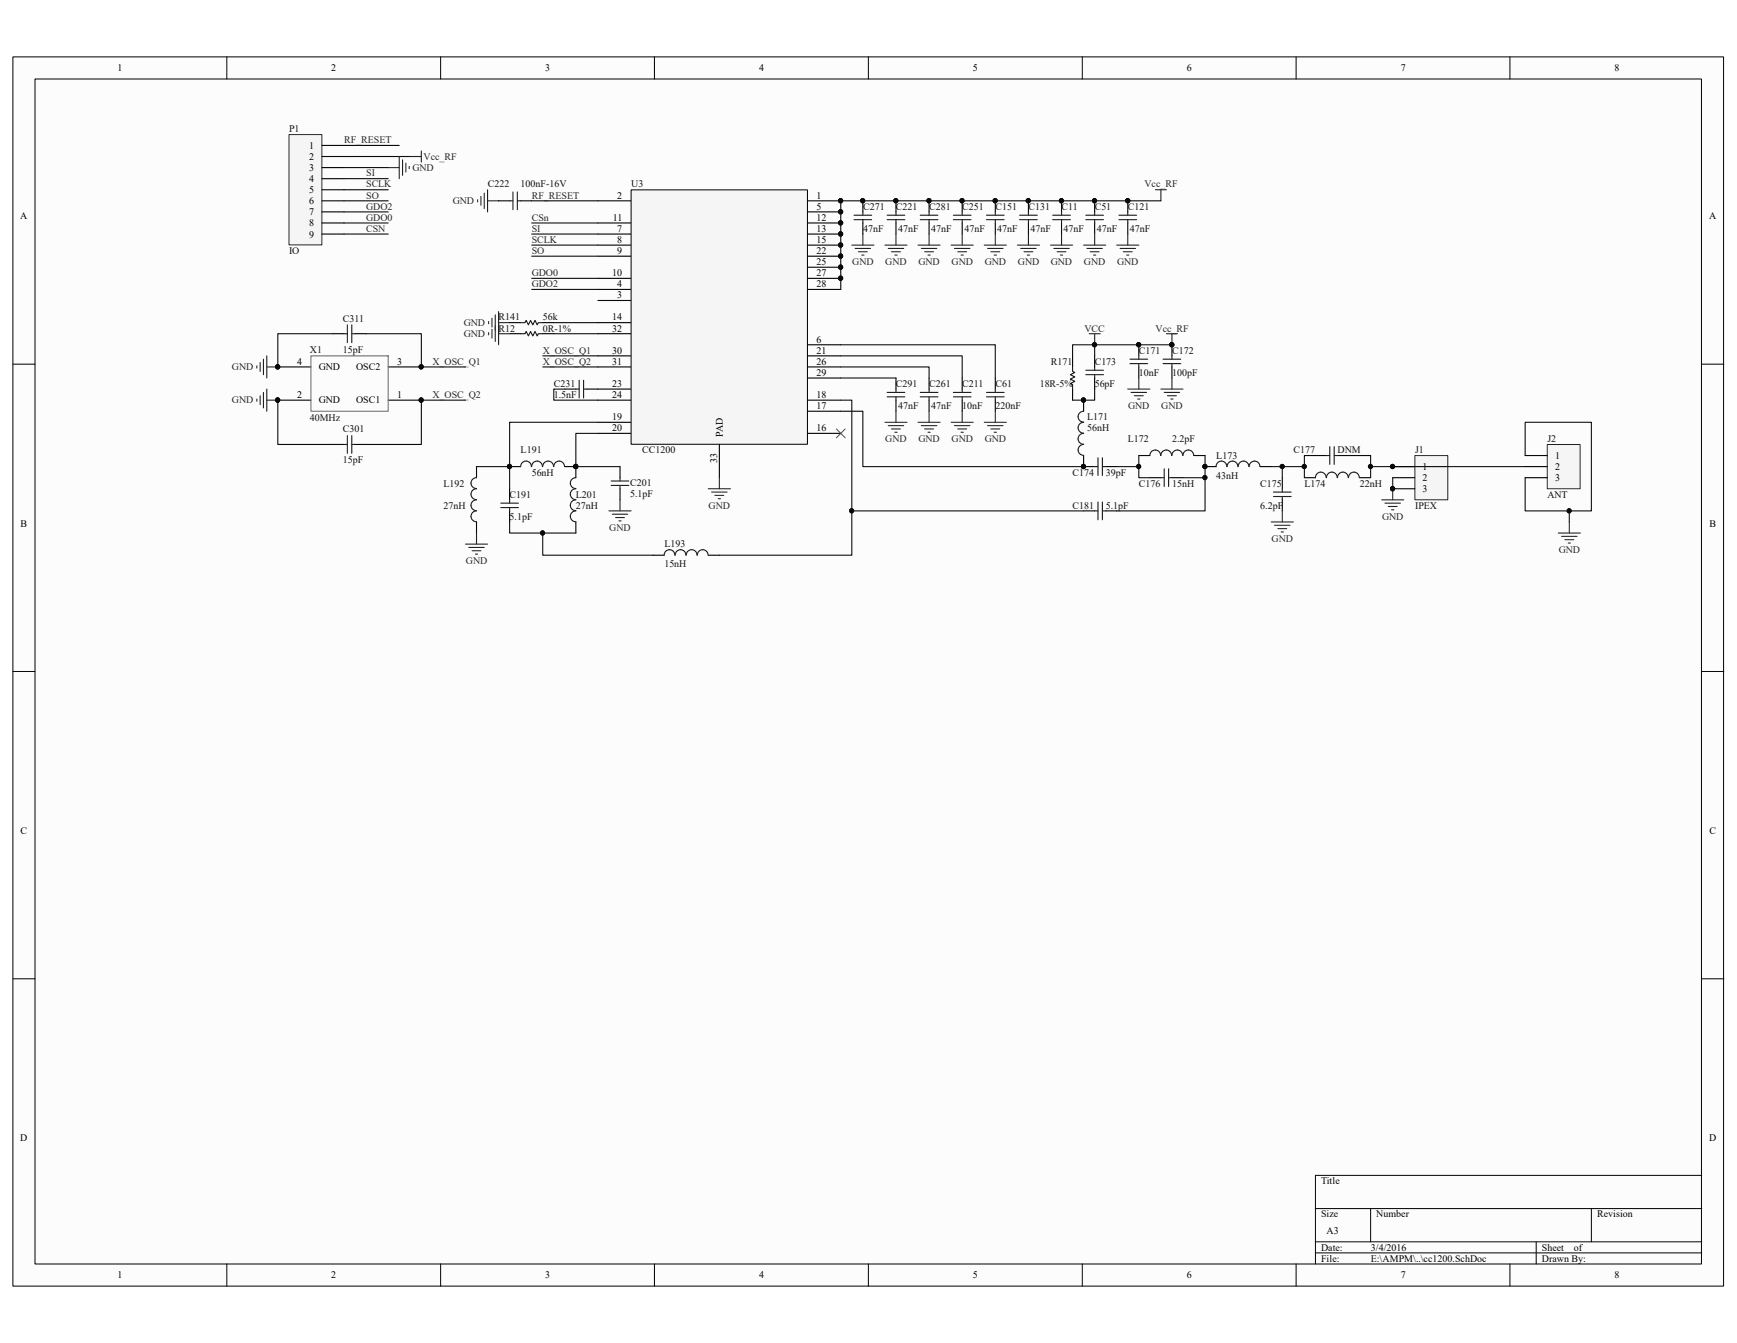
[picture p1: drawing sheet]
<svg xmlns="http://www.w3.org/2000/svg" width="279mm" height="216mm" viewBox="0 0 279 216" stroke-linecap="round" stroke-linejoin="round" font-family="sans-serif">
<path d="M2.1 9.2h275.1v197.6h-275.1z" fill="#fcfcfc"/>
<path d="M2.1 9.1h275.1v197.7h-275.1z" fill="none" stroke="#000" stroke-width=".16"/>
<path d="M5.7 12.7h268v190.5h-268z" fill="#fcfcfc"/>
<g fill="none" stroke="#000" stroke-width=".16">
<path d="M5.6 12.7h268.1v190.5h-268.1zM36.5 9.1v3.6M70.9 9.1v3.6M105.3 9.1v3.6M139.7 9.1v3.6M174.1 9.1v3.6M208.5 9.1v3.6M242.9 9.1v3.6M2.1 58.5h3.5M273.7 58.5h3.6M2.1 107.9h3.5M273.7 107.9h3.6"/>
<path d="M2.1 157.4h3.5M273.7 157.4h3.6M211.6 194.3h62.1M211.6 199.6h62.1M220.5 194.3v5.3M247.1 199.6v3.6M256 194.3v5.3M273.7 189h-62.1v14.2M36.5 203.2v3.6M70.9 203.2v3.6M105.3 203.2v3.6M139.7 203.2v3.6"/>
<path d="M174.1 203.2v3.6M208.5 203.2v3.6M211.6 201.4h62.1M242.9 203.2v3.6"/>
</g>
<g fill="none" stroke="#000" stroke-width=".18">
<path d="M96.2 32.3h5.3M96.2 37.6h5.3M96.2 39.4h5.3M96.2 35.8h5.3M129.9 32.3h5.3M129.9 34.1h5.3M129.9 37.6h5.3M129.9 39.4h5.3M129.9 35.8h5.3M96.2 48.3h5.3M96.2 46.5h5.3M96.2 41.2h5.3"/>
<path d="M96.2 44.7h5.3M96.2 51.9h5.3M96.2 57.2h5.3M96.2 59h5.3M96.2 53.6h5.3M129.9 46.5h5.3M129.9 55.4h5.3M129.9 41.2h5.3M129.9 44.7h5.3M129.9 57.2h5.3M129.9 43h5.3M129.9 59h5.3"/>
<path d="M96.2 69.7h5.3M96.2 64.3h5.3M96.2 67.9h5.3M96.2 62.6h5.3M129.9 69.7h5.3M129.9 66.1h5.3M129.9 64.3h5.3M129.9 60.8h5.3"/>
</g>
<g fill="#0e0e0e" stroke="#0e0e0e" stroke-width=".16">
<circle cx="135.2" cy="32.3" r=".33"/>
<circle cx="135.2" cy="34" r=".33"/>
<circle cx="135.2" cy="35.8" r=".33"/>
<circle cx="135.2" cy="37.6" r=".33"/>
<circle cx="135.2" cy="39.4" r=".33"/>
<circle cx="135.2" cy="41.2" r=".33"/>
<circle cx="135.2" cy="42.9" r=".33"/>
<circle cx="135.2" cy="44.7" r=".33"/>
</g>
<path d="M101.6 30.6h28.3v40.8h-28.3z" fill="#f5f5f5"/>
<path d="M101.5 30.5h28.4v40.9h-28.4z" fill="none" stroke="#000" stroke-width=".16"/>
<g fill="none" stroke="#000" stroke-width=".18">
<path d="M80.2 32.3h1.8M83.7 32.3h1.8M138.8 32.3v1.8M138.8 35.8v1.8M144.1 32.3v1.8M144.1 35.8v1.8M149.4 32.3v1.8M149.4 35.8v1.8M154.8 32.3v1.8M154.8 35.8v1.8M160.1 32.3v1.8M160.1 35.8v1.8"/>
<path d="M165.4 32.3v1.8M165.4 35.8v1.8M170.8 32.3v1.8M170.8 35.8v1.8M176.1 32.3v1.8M176.1 35.8v1.8M181.4 32.3v1.8M181.4 35.8v1.8M44.7 59h5.3M53.6 53.6h1.7M57.1 53.6h1.8M62.4 59h5.4"/>
<path d="M82 53.6h1.7M82 51.9h1.7M87.3 53.6h1.8M87.3 51.9h1.8M172.5 57.2v1.8M176.1 57.2v1.8M183.2 55.4v1.8M183.2 59v1.8M188.5 55.4v1.8M188.5 59v1.8M44.7 64.3h5.3M53.6 71.5h1.7"/>
<path d="M57.1 71.5h1.8M62.4 64.3h5.4M76.6 75v1.8M82 75h1.7M82 78.6v1.8M90.9 62.6h1.7M90.9 75h1.7v1.8M94.4 62.6h1.8M99.7 75v1.8M99.7 78.6v1.8M115.7 71.5v5.3M144.1 60.8v1.8"/>
<path d="M144.1 64.3v1.8M149.4 60.8v1.8M149.4 64.3v1.8M154.8 60.8v1.8M154.8 64.3v1.8M160.1 60.8v1.8M160.1 64.3v1.8M172.5 62.6v1.7M174.3 73.2v1.8h1.8M174.3 64.3v1.8M176.1 60.8v1.8M177.9 75h1.7"/>
<path d="M183.2 73.2h1.8M185 76.8h1.7M188.5 76.8h1.8M192.1 73.2h1.7M193.8 75h1.8M202.7 75h1.8M206.3 76.8v1.8M209.8 76.8h1.8M211.6 73.2h1.8M215.1 73.2h1.8M218.7 76.8h1.8M76.6 83.9v1.8"/>
<path d="M82 82.1v1.8M92.6 83.9v1.8M105.1 89.3h1.7M113.9 89.3h1.8M174.3 82.1h1.8M177.9 82.1h1.7M206.3 80.4v1.7"/>
</g>
<g fill="#0e0e0e" stroke="#0e0e0e" stroke-width=".16">
<circle cx="135.2" cy="32.3" r=".33"/>
<circle cx="135.2" cy="34" r=".33"/>
<circle cx="135.2" cy="35.8" r=".33"/>
<circle cx="135.2" cy="37.6" r=".33"/>
<circle cx="135.2" cy="39.4" r=".33"/>
<circle cx="135.2" cy="41.2" r=".33"/>
<circle cx="135.2" cy="42.9" r=".33"/>
<circle cx="135.2" cy="44.7" r=".33"/>
<circle cx="44.7" cy="64.3" r=".33"/>
<circle cx="67.7" cy="64.3" r=".33"/>
<circle cx="44.7" cy="59" r=".33"/>
<circle cx="67.7" cy="59" r=".33"/>
<circle cx="138.8" cy="32.3" r=".33"/>
<circle cx="144.1" cy="32.3" r=".33"/>
<circle cx="149.4" cy="32.3" r=".33"/>
<circle cx="154.7" cy="32.3" r=".33"/>
<circle cx="160.1" cy="32.3" r=".33"/>
<circle cx="165.4" cy="32.3" r=".33"/>
<circle cx="170.7" cy="32.3" r=".33"/>
<circle cx="176" cy="32.3" r=".33"/>
<circle cx="181.4" cy="32.3" r=".34"/>
<circle cx="81.9" cy="75" r=".33"/>
<circle cx="92.6" cy="75" r=".33"/>
<circle cx="174.3" cy="75" r=".33"/>
<circle cx="188.5" cy="55.4" r=".33"/>
<circle cx="183.1" cy="55.4" r=".33"/>
<circle cx="174.3" cy="64.3" r=".33"/>
<circle cx="193.8" cy="75" r=".33"/>
</g>
<g fill="none" stroke="#262626" stroke-width=".18">
<path d="M76.8 32.1v.4M77.4 31.6v1.4M77.9 31v2.5M78.4 30.5v3.6M78.4 32.3h1.8M137 39.4h3.6M137.5 39.9h2.5M138.8 37.6v1.8M142.3 39.4h3.6M142.9 39.9h2.5M144.1 37.6v1.8M147.7 39.4h3.5"/>
<path d="M148.2 39.9h2.5M149.4 37.6v1.8M153 39.4h3.5M153.5 39.9h2.5M154.8 37.6v1.8M158.3 39.4h3.6M158.9 39.9h2.4M160.1 37.6v1.8M163.7 39.4h3.5M164.2 39.9h2.5M165.4 37.6v1.8M169 39.4h3.5"/>
<path d="M169.5 39.9h2.5M170.8 37.6v1.8M174.3 39.4h3.6M174.8 39.9h2.5M176.1 37.6v1.8M179.6 39.4h3.6M180.2 39.9h2.4M181.4 37.6v1.8M185.8 30.5h1.8M186.7 30.5v1.8M41.3 58.8v.4M41.8 58.3v1.4"/>
<path d="M42.4 57.7v2.5M42.9 57.2v3.6M42.9 59h1.8M78.6 51.7v.3M78.6 53.5v.3M79.1 51.2v1.4M79.1 52.9v1.5M79.7 50.6v4.3M80.2 50.1v5.3M80.2 51.9h1.8M80.2 53.6h1.8M138.1 40.5h1.4"/>
<path d="M138.6 41h.4M143.4 40.5h1.4M143.9 41h.4M148.7 40.5h1.5M149.3 41h.3M154.1 40.5h1.4M154.6 41h.3M159.4 40.5h1.4M159.9 41h.4M164.7 40.5h1.4M165.2 41h.4M170 40.5h1.5"/>
<path d="M170.6 41h.3M175.4 40.5h1.4M175.9 41h.4M180.7 40.5h1.4M181.2 41h.4M187.6 53.6h1.8M188.5 53.6v1.8M41.3 64.2v.3M41.8 63.6v1.4M42.4 63.1v2.5M42.9 62.6v3.5M42.9 64.3h1.8"/>
<path d="M113.9 78.6h3.6M114.5 79.1h2.5M115 79.6h1.4M115.7 76.8v1.8M142.3 67.9h3.6M142.9 68.4h2.5M143.4 69h1.4M143.9 69.5h.4M144.1 66.1v1.8M147.7 67.9h3.5M148.2 68.4h2.5M148.7 69h1.5"/>
<path d="M149.3 69.5h.3M149.4 66.1v1.8M153 67.9h3.5M153.5 68.4h2.5M154.1 69h1.4M154.6 69.5h.3M154.8 66.1v1.8M158.3 67.9h3.6M158.9 68.4h2.4M159.4 69h1.4M159.9 69.5h.4M160.1 66.1v1.8"/>
<path d="M181.4 62.6h3.6M181.9 63.1h2.5M182.5 63.6h1.4M183 64.2h.4M183.2 60.8v1.8M186.7 62.6h3.6M187.3 63.1h2.4M187.8 63.6h1.4M188.3 64.2h.4M188.5 60.8v1.8M74.9 87.5h3.5M75.4 88h2.5"/>
<path d="M75.9 88.5h1.5M76.5 89.1h.3M76.6 85.7v1.8M98 82.1h3.5M98.5 82.7h2.5M99 83.2h1.4M99.6 83.7h.3M99.7 80.4v1.7M115.5 80.2h.4M204.5 83.9h3.5M205 84.4h2.5M205.6 85h1.4"/>
<path d="M206.1 85.5h.3M206.3 82.1v1.8"/>
</g>
<path d="M50 57.2h12.4v8.9h-12.4z" fill="none" stroke="#727272" stroke-width=".18"/>
<g fill="none" stroke="#1c1c1c" stroke-width=".18">
<path d="M82 32.3h.5M82.5 30.9v2.8M83.2 30.9v2.8M83.2 32.3h.5M137.4 34.6h2.8M137.4 35.3h2.8M138.8 34.1v.5M138.8 35.3v.5M142.7 34.6h2.8M142.7 35.3h2.8M144.1 34.1v.5M144.1 35.3v.5"/>
<path d="M148 34.6h2.9M148 35.3h2.9M149.4 34.1v.5M149.4 35.3v.5M153.3 34.6h2.9M153.3 35.3h2.9M154.8 34.1v.5M154.8 35.3v.5M158.7 34.6h2.8M158.7 35.3h2.8M160.1 34.1v.5M160.1 35.3v.5"/>
<path d="M164 34.6h2.8M164 35.3h2.8M165.4 34.1v.5M165.4 35.3v.5M169.3 34.6h2.9M169.3 35.3h2.9M170.8 34.1v.5M170.8 35.3v.5M174.7 34.6h2.8M174.7 35.3h2.8M176.1 34.1v.5M176.1 35.3v.5"/>
<path d="M180 34.6h2.8M180 35.3h2.8M181.4 34.1v.5M181.4 35.3v.5M55.3 53.6h.6M55.9 52.2v2.9M56.6 52.2v2.9M56.6 53.6h.5M83.7 51.9h.8l.1-.4 .4 .7 .3-.7 .4 .7 .4-.7 .3 .7 .2-.3h.7M83.7 53.6h.8l.1-.3 .4 .7 .3-.7 .4 .7 .4-.7 .3 .7 .2-.4h.7M172.5 59v.7l.4 .2-.7 .3 .7 .4-.7 .3 .7 .4-.7 .4 .3 .1v.8M174.7 59.5h2.8"/>
<path d="M176.1 59v.5M181.8 57.7h2.8M181.8 58.5h2.8M183.2 57.2v.5M183.2 58.5v.5M187.1 57.7h2.8M187.1 58.5h2.8M188.5 57.2v.5M188.5 58.5v.5M55.3 71.5h.6M55.9 70v2.9M56.6 70v2.9"/>
<path d="M56.6 71.5h.5M76.6 78.6a.87 .87 0 0 0-.8 .8 .87 .87 0 0 0 .8 .9M76.6 76.8a.87 .87 0 0 0-.8 .9 .87 .87 0 0 0 .8 .8M85.5 75a.86 .86 0 0 0-.9-.9 .86 .86 0 0 0-.9 .9M87.2 75a.86 .86 0 0 0-.8-.9 .86 .86 0 0 0-.9 .9M89 75a.87 .87 0 0 0-.8-.9 .87 .87 0 0 0-.9 .9M90.8 75a.86 .86 0 0 0-.9-.9 .86 .86 0 0 0-.8 .9M92.6 78.6a.87 .87 0 0 0-.9 .8 .87 .87 0 0 0 .9 .9M92.6 76.8a.87 .87 0 0 0-.9 .9 .87 .87 0 0 0 .9 .8M92.6 62.6h.6M93.2 61.1v2.9M93.9 61.1v2.9"/>
<path d="M93.9 62.6h.5M98.3 77.3h2.9M98.3 78h2.9M99.7 76.8v.5M99.7 78v.6M142.7 63.1h2.8M142.7 63.8h2.8M144.1 62.6v.5M144.1 63.8v.5M148 63.1h2.9M148 63.8h2.9M149.4 62.6v.5"/>
<path d="M149.4 63.8v.5M153.3 63.1h2.9M153.3 63.8h2.9M154.8 62.6v.5M154.8 63.8v.5M158.7 63.1h2.8M158.7 63.8h2.8M160.1 62.6v.5M160.1 63.8v.5M174.3 71.5a.87 .87 0 0 0-.9 .8 .87 .87 0 0 0 .9 .9M174.3 69.7a.87 .87 0 0 0-.9 .8 .87 .87 0 0 0 .9 .9M174.3 67.9a.87 .87 0 0 0-.9 .9 .87 .87 0 0 0 .9 .8"/>
<path d="M174.3 66.1a.87 .87 0 0 0-.9 .9 .87 .87 0 0 0 .9 .9M174.7 60.2h2.8M176.1 60.2v.6M176.1 75h.5M176.6 73.6v2.8M177.3 73.6v2.8M177.3 75h.6M186.7 73.2a.87 .87 0 0 0-.9-.9 .87 .87 0 0 0-.8 .9M186.7 76.8h.6M187.3 75.4v2.8M188 75.4v2.8M188 76.8h.5"/>
<path d="M188.5 73.2a.86 .86 0 0 0-.9-.9 .86 .86 0 0 0-.9 .9M190.2 73.2a.86 .86 0 0 0-.8-.9 .86 .86 0 0 0-.9 .9M192 73.2a.86 .86 0 0 0-.9-.9 .86 .86 0 0 0-.8 .9M197.3 75a.86 .86 0 0 0-.8-.9 .86 .86 0 0 0-.9 .9M199.1 75a.86 .86 0 0 0-.9-.9 .86 .86 0 0 0-.8 .9M200.9 75a.86 .86 0 0 0-.9-.9 .86 .86 0 0 0-.8 .9M202.7 75a.86 .86 0 0 0-.9-.9 .86 .86 0 0 0-.9 .9M204.8 79.8h2.9M204.8 79.1h2.9M206.3 78.6v.5M206.3 79.8v.6M213.3 76.8a.86 .86 0 0 0-.8-.9 .86 .86 0 0 0-.9 .9"/>
<path d="M213.4 73.2h.5M213.9 71.8v2.9M214.6 71.8v2.9M214.6 73.2h.5M215.1 76.8a.86 .86 0 0 0-.9-.9 .86 .86 0 0 0-.8 .9M216.9 76.8a.86 .86 0 0 0-.9-.9 .86 .86 0 0 0-.9 .9M218.6 76.8a.86 .86 0 0 0-.8-.9 .86 .86 0 0 0-.9 .9M76.6 80.4a.89 .89 0 0 0-.8 .8 .89 .89 0 0 0 .8 .9 .87 .87 0 0 0-.8 .9 .87 .87 0 0 0 .8 .9M80.6 80.9h2.8M80.6 81.6h2.8M82 80.4v.5M82 81.6v.5"/>
<path d="M92.6 80.4a.89 .89 0 0 0-.9 .8 .89 .89 0 0 0 .9 .9 .87 .87 0 0 0-.9 .9 .87 .87 0 0 0 .9 .9M108.6 89.3a.86 .86 0 0 0-.9-.9 .86 .86 0 0 0-.9 .9M110.3 89.3a.86 .86 0 0 0-.8-.9 .86 .86 0 0 0-.9 .9M112.1 89.3a.87 .87 0 0 0-.8-.9 .87 .87 0 0 0-.9 .9M113.9 89.3a.87 .87 0 0 0-.9-.9 .87 .87 0 0 0-.8 .9M176.1 82.1h.5M176.6 80.7v2.9M177.3 80.7v2.9M177.3 82.1h.6"/>
</g>
<path d="M134.5 69l1.5 1.4M136 69l-1.5 1.4" fill="none" stroke="#4c4c4c" stroke-width=".16"/>
<path d="M227.6 73.3h5.3v7h-5.3z" fill="#f5f5f5"/>
<path d="M227.6 73.2h5.3v7.1h-5.3z" fill="none" stroke="#262626" stroke-width=".16"/>
<path d="M224 75h3.6M224 76.8h3.6M224 78.6h3.6" fill="none" stroke="#000" stroke-width=".18"/>
<g fill="#0e0e0e" stroke="#0e0e0e" stroke-width=".16">
<circle cx="224" cy="75" r=".33"/>
<circle cx="224" cy="78.6" r=".33"/>
<circle cx="135.2" cy="44.7" r=".33"/>
<circle cx="135.2" cy="42.9" r=".33"/>
<circle cx="135.2" cy="41.2" r=".33"/>
<circle cx="135.2" cy="39.4" r=".33"/>
<circle cx="135.2" cy="37.6" r=".33"/>
<circle cx="135.2" cy="35.8" r=".33"/>
<circle cx="135.2" cy="34" r=".33"/>
<circle cx="135.2" cy="32.3" r=".33"/>
<circle cx="138.8" cy="32.3" r=".33"/>
<circle cx="144.1" cy="32.3" r=".33"/>
<circle cx="149.4" cy="32.3" r=".33"/>
<circle cx="154.7" cy="32.3" r=".33"/>
<circle cx="160.1" cy="32.3" r=".33"/>
<circle cx="165.4" cy="32.3" r=".33"/>
<circle cx="170.7" cy="32.3" r=".33"/>
<circle cx="176" cy="32.3" r=".33"/>
<circle cx="181.4" cy="32.3" r=".34"/>
<circle cx="44.7" cy="59" r=".33"/>
<circle cx="44.7" cy="64.3" r=".33"/>
<circle cx="67.7" cy="64.3" r=".33"/>
<circle cx="67.7" cy="59" r=".33"/>
<circle cx="87.3" cy="85.7" r=".33"/>
<circle cx="92.6" cy="75" r=".33"/>
<circle cx="81.9" cy="75" r=".33"/>
<circle cx="137" cy="82.1" r=".33"/>
<circle cx="174.3" cy="64.3" r=".33"/>
<circle cx="183.1" cy="75" r=".33"/>
<circle cx="206.2" cy="75" r=".34"/>
<circle cx="209.8" cy="75" r=".33"/>
<circle cx="220.4" cy="75" r=".33"/>
<circle cx="176" cy="55.4" r=".33"/>
<circle cx="174.3" cy="75" r=".33"/>
<circle cx="193.8" cy="76.8" r=".33"/>
<circle cx="193.8" cy="75" r=".33"/>
<circle cx="183.1" cy="55.4" r=".33"/>
<circle cx="188.5" cy="55.4" r=".33"/>
</g>
<path d="M66 25.2h1.8M67.8 24.3v1.8M175.2 53.6h1.8M176.1 53.6v1.8M224 78.6v1.8M222.2 80.4h3.6M222.8 80.9h2.5M223.3 81.4h1.4M223.8 82h.4" fill="none" stroke="#262626" stroke-width=".18"/>
<g fill="none" stroke="#0e0e0e" stroke-width=".18">
<path d="M55.3 35.8h7.1M55.3 32.3h7.1M55.3 23.4h8.9M55.3 25.2h10.7M55.3 26.9h7.1M55.3 28.7h7.1M55.3 30.5h7.1M55.3 34.1h7.1M85.5 39.4h10.7M85.5 37.6h10.7M85.5 35.8h10.7M85.5 32.3h10.7"/>
<path d="M186.7 32.3h-51.5v14.2M53.6 53.6h-8.9v5.4M58.9 53.6h8.9v5.4h7.1M85.5 41.2h10.7M85.5 46.5h10.7M85.5 44.7h10.7M87.3 57.2h8.9M87.3 59h8.9M89.1 51.9h7.1M89.1 53.6h7.1M135.2 59h14.2v1.8M135.2 57.2h19.6v3.6"/>
<path d="M135.2 55.4h24.9v5.4M176.1 55.4v1.8M188.5 55.4h-16v1.8M44.7 64.3v7.2h8.9M74.9 64.3h-7.1v7.2h-8.9M76.6 75h5.4v3.6M90.9 62.6h-1.8v1.7h7.1M96.2 67.9h-14.2v7.1M96.2 69.7h-3.6v5.3h7.1M135.2 64.3h1.8v25h-21.3M135.2 66.1h3.6v8.9h35.5M135.2 60.8h8.9"/>
<path d="M176.1 62.6v1.7h-3.6M183.2 73.2v1.8h-3.6M183.2 75v1.8h1.8M190.3 76.8h3.5M193.8 73.2v8.9h-14.2M206.3 75v1.8M209.8 75v1.8M211.6 73.2h-1.8v1.8h-5.3M220.5 75v1.8M224 76.8v1.8M82 83.9v1.8h10.6M87.3 85.7v3.6h17.8"/>
<path d="M137 82.1h37.3"/>
</g>
<path d="M46.5 21.7h5.3v17.7h-5.3z" fill="#f5f5f5"/>
<path d="M46.5 21.6h5.3v17.8h-5.3z" fill="none" stroke="#262626" stroke-width=".16"/>
<path d="M51.8 23.4h3.5M51.8 25.2h3.5M51.8 26.9h3.5M51.8 28.7h3.5M51.8 30.5h3.5M51.8 32.3h3.5M51.8 34.1h3.5M51.8 35.8h3.5M51.8 37.6h3.5" fill="none" stroke="#000" stroke-width=".18"/>
<path d="M55.3 37.6h7.1" fill="none" stroke="#0e0e0e" stroke-width=".18"/>
<path d="M62.4 26.9h1.8M64.2 25.2v3.5M64.8 25.7v2.5M65.3 26.2v1.5M65.8 26.8v.3" fill="none" stroke="#262626" stroke-width=".18"/>
<path d="M248.9 71.5h5.3v7.1h-5.3z" fill="#f5f5f5"/>
<path d="M248.9 71.5h5.3v7.1h-5.3z" fill="none" stroke="#262626" stroke-width=".16"/>
<path d="M245.3 73.2h3.6M245.3 75h3.6M245.3 76.8h3.6" fill="none" stroke="#000" stroke-width=".18"/>
<path d="M216.9 73.2h3.6v1.8h24.8M245.3 73.2v-5.3h10.7v14.2h-10.7v-5.3M252.4 82.1v1.8" fill="none" stroke="#0e0e0e" stroke-width=".18"/>
<g fill="#0e0e0e" stroke="#0e0e0e" stroke-width=".16">
<circle cx="252.4" cy="82.1" r=".33"/>
<circle cx="220.4" cy="75" r=".33"/>
<circle cx="224" cy="75" r=".33"/>
</g>
<path d="M250.7 85.7h3.5M251.2 86.2h2.5M251.7 86.8h1.4M252.2 87.3h.4M252.4 83.9v1.8" fill="none" stroke="#262626" stroke-width=".18"/>
<g font-size="1.6">
<text x="18.9" y="11.5">1</text>
<text x="53.3" y="11.5">2</text>
<text x="87.7" y="11.5">3</text>
<text x="122.1" y="11.5">4</text>
<text x="156.5" y="11.5">5</text>
<text x="190.9" y="11.5">6</text>
<text x="225.3" y="11.5">7</text>
<text x="259.7" y="11.5">8</text>
<text x="49.7" y="23.9">1</text>
<text x="49.7" y="25.7">2</text>
<text x="49.7" y="27.5">3</text>
<text x="49.7" y="29.3">4</text>
<text x="3.3" y="35.3">A</text>
<text x="49.7" y="31">5</text>
<text x="49.7" y="32.8">6</text>
<text x="49.7" y="34.6">7</text>
<text x="98.6" y="35.5">11</text>
<text x="99.3" y="31.9">2</text>
<text x="131.3" y="31.9">1</text>
<text x="131.3" y="33.7">5</text>
<text x="131.3" y="35.5">12</text>
<text x="274.9" y="35.3">A</text>
<text x="49.7" y="36.4">8</text>
<text x="49.7" y="38.2">9</text>
<text x="99.3" y="37.3">7</text>
<text x="99.3" y="39.1">8</text>
<text x="99.3" y="40.9">9</text>
<text x="131.3" y="37.3">13</text>
<text x="131.3" y="39.1">15</text>
<text x="131.3" y="40.9">22</text>
<text x="98.5" y="44.4">10</text>
<text x="99.3" y="48">3</text>
<text x="99.3" y="46.2">4</text>
<text x="131.3" y="42.6">25</text>
<text x="131.3" y="44.4">27</text>
<text x="131.3" y="46.2">28</text>
<text x="98.5" y="51.5">14</text>
<text x="98.5" y="53.3">32</text>
<text x="47.8" y="58.6">4</text>
<text x="51.3" y="59.5">GND</text>
<text x="57.3" y="59.5">OSC2</text>
<text x="63.9" y="58.6">3</text>
<text x="98.5" y="56.9">30</text>
<text x="98.5" y="58.6">31</text>
<text x="131.3" y="55.1">6</text>
<text x="131.3" y="56.9">21</text>
<text x="131.3" y="58.6">26</text>
<text x="47.8" y="64">2</text>
<text x="51.3" y="64.9">GND</text>
<text x="57.3" y="64.9">OSC1</text>
<text x="63.9" y="64">1</text>
<text x="98.5" y="62.2">23</text>
<text x="98.5" y="64">24</text>
<text x="131.3" y="65.7">17</text>
<text x="131.3" y="64">18</text>
<text x="131.3" y="60.4">29</text>
<text x="98.5" y="67.6">19</text>
<text x="98.5" y="69.3">20</text>
<text x="116.3" y="70.2" transform="rotate(-90 116.3 70.2)">PAD</text>
<text x="131.3" y="69.3">16</text>
<text x="115.4" y="74.5" transform="rotate(-90 115.4 74.5)">33</text>
<text x="228.8" y="75.6">1</text>
<text x="228.8" y="77.3">2</text>
<text x="250.1" y="73.8">1</text>
<text x="250.1" y="75.6">2</text>
<text x="250.1" y="77.3">3</text>
<text x="228.8" y="79.1">3</text>
<text x="3.3" y="84.7">B</text>
<text x="275" y="84.7">B</text>
<text x="3.3" y="134.1">C</text>
<text x="275" y="134.1">C</text>
<text x="3.3" y="183.5">D</text>
<text x="274.9" y="183.5">D</text>
<text x="212.5" y="190.4">Title</text>
<text x="212.5" y="195.7">Size</text>
<text x="221.4" y="195.7">Number</text>
<text x="256.9" y="195.7">Revision</text>
<text x="212.5" y="201.1">Date:</text>
<text x="212.5" y="202.9">File:</text>
<text x="213.4" y="198.4">A3</text>
<text x="220.5" y="201.1">3/4/2016</text>
<text x="220.5" y="202.9">E:\AMPM\..\cc1200.SchDoc</text>
<text x="248" y="201.1">Sheet</text>
<text x="248" y="202.9">Drawn By:</text>
<text x="253.1" y="201.1">of</text>
<text x="18.9" y="205.5">1</text>
<text x="53.3" y="205.5">2</text>
<text x="87.7" y="205.5">3</text>
<text x="122.1" y="205.5">4</text>
<text x="156.5" y="205.5">5</text>
<text x="190.9" y="205.5">6</text>
<text x="225.3" y="205.5">7</text>
<text x="259.7" y="205.5">8</text>
</g>
<g font-size="1.6" fill="#0e0e0e">
<text x="46.5" y="21.3">P1</text>
<text x="78.5" y="30.1">C222</text>
<text x="83.7" y="30.1">100nF-16V</text>
<text x="101.5" y="30.1">U3</text>
<text x="138.8" y="33.7">C271</text>
<text x="144.1" y="33.7">C221</text>
<text x="149.5" y="33.7">C281</text>
<text x="154.8" y="33.7">C251</text>
<text x="160.1" y="33.7">C151</text>
<text x="165.5" y="33.7">C131</text>
<text x="170.7" y="33.7">C11</text>
<text x="176.1" y="33.7">C51</text>
<text x="181.4" y="33.7">C121</text>
<text x="46.5" y="40.9">IO</text>
<text x="138.8" y="37.3">47nF</text>
<text x="144.5" y="37.3">47nF</text>
<text x="149.8" y="37.3">47nF</text>
<text x="155.1" y="37.3">47nF</text>
<text x="160.4" y="37.3">47nF</text>
<text x="165.8" y="37.3">47nF</text>
<text x="171.1" y="37.3">47nF</text>
<text x="176.4" y="37.3">47nF</text>
<text x="181.8" y="37.3">47nF</text>
<text x="55.2" y="51.7">C311</text>
<text x="80.2" y="51.5">R141</text>
<text x="80.2" y="53.3">R12</text>
<text x="87.3" y="51.5">56k</text>
<text x="87.3" y="53.3">0R-1%</text>
<text x="49.8" y="56.7">X1</text>
<text x="55.2" y="56.7">15pF</text>
<text x="169" y="58.6">R171</text>
<text x="176.1" y="58.6">C173</text>
<text x="183.2" y="56.9">C171</text>
<text x="188.5" y="56.9">C172</text>
<text x="89.1" y="62.2">C231</text>
<text x="89.1" y="64">1.5nF</text>
<text x="144.1" y="62.2">C291</text>
<text x="144.5" y="65.7">47nF</text>
<text x="149.5" y="62.2">C261</text>
<text x="149.8" y="65.7">47nF</text>
<text x="154.8" y="62.2">C211</text>
<text x="154.8" y="65.7">10nF</text>
<text x="160.1" y="62.2">C61</text>
<text x="160.1" y="65.7">220nF</text>
<text x="167.2" y="62.2">18R-5%</text>
<text x="176.1" y="62.2">56pF</text>
<text x="183.2" y="60.4">10nF</text>
<text x="188.5" y="60.4">100pF</text>
<text x="49.8" y="67.7">40MHz</text>
<text x="55.2" y="69.5">C301</text>
<text x="174.9" y="67.6">L171</text>
<text x="174.9" y="69.3">56nH</text>
<text x="181.4" y="71.1">L172</text>
<text x="188.5" y="71.1">2.2pF</text>
<text x="248.9" y="71.1">J2</text>
<text x="55.2" y="74.5">15pF</text>
<text x="83.7" y="72.9">L191</text>
<text x="85.5" y="76.5">56nH</text>
<text x="103.3" y="72.9">CC1200</text>
<text x="172.5" y="76.5">C174</text>
<text x="177.9" y="76.5">39pF</text>
<text x="195.6" y="73.8">L173</text>
<text x="195.6" y="77">43nH</text>
<text x="208" y="72.9">C177</text>
<text x="215.2" y="72.9">DNM</text>
<text x="227.6" y="72.9">J1</text>
<text x="71.3" y="78.2">L192</text>
<text x="71.3" y="81.8">27nH</text>
<text x="82" y="80">C191</text>
<text x="82" y="83.6">5.1pF</text>
<text x="92.6" y="80">L201</text>
<text x="92.6" y="81.8">27nH</text>
<text x="101.4" y="78.1">C201</text>
<text x="101.4" y="79.8">5.1pF</text>
<text x="172.5" y="81.8">C181</text>
<text x="177.9" y="81.8">5.1pF</text>
<text x="183.2" y="78.2">C176</text>
<text x="188.5" y="78.2">15nH</text>
<text x="202.7" y="78.2">C175</text>
<text x="202.7" y="81.8">6.2pF</text>
<text x="209.8" y="78.2">L174</text>
<text x="218.7" y="78.2">22nH</text>
<text x="227.6" y="81.8">IPEX</text>
<text x="248.9" y="80">ANT</text>
<text x="106.9" y="88">L193</text>
<text x="106.9" y="91.2">15nH</text>
</g>
<g font-size="1.6" fill="#262626">
<text x="55.3" y="23">RF_RESET</text>
<text x="58.9" y="28.4">SI</text>
<text x="66.3" y="27.5">GND</text>
<text x="68.1" y="25.7">Vcc_RF</text>
<text x="58.9" y="30.1">SCLK</text>
<text x="58.9" y="31.9">SO</text>
<text x="58.9" y="33.7">GDO2</text>
<text x="58.9" y="35.5">GDO0</text>
<text x="72.8" y="32.8">GND</text>
<text x="85.5" y="35.5">CSn</text>
<text x="85.5" y="31.9">RF_RESET</text>
<text x="184.1" y="30.1">Vcc_RF</text>
<text x="58.9" y="37.3">CSN</text>
<text x="85.5" y="39.1">SCLK</text>
<text x="85.5" y="40.9">SO</text>
<text x="85.5" y="37.3">SI</text>
<text x="85.5" y="46.2">GDO2</text>
<text x="85.5" y="44.4">GDO0</text>
<text x="137.1" y="42.6">GND</text>
<text x="142.4" y="42.6">GND</text>
<text x="147.7" y="42.6">GND</text>
<text x="153.1" y="42.6">GND</text>
<text x="158.4" y="42.6">GND</text>
<text x="163.7" y="42.6">GND</text>
<text x="169" y="42.6">GND</text>
<text x="174.3" y="42.6">GND</text>
<text x="179.7" y="42.6">GND</text>
<text x="74.6" y="52.4">GND</text>
<text x="174.4" y="53.3">VCC</text>
<text x="185.9" y="53.3">Vcc_RF</text>
<text x="37.3" y="59.5">GND</text>
<text x="69.6" y="58.6">X_OSC_Q1</text>
<text x="74.6" y="54.2">GND</text>
<text x="87.3" y="56.9">X_OSC_Q1</text>
<text x="87.3" y="58.6">X_OSC_Q2</text>
<text x="37.3" y="64.9">GND</text>
<text x="69.6" y="64">X_OSC_Q2</text>
<text x="181.5" y="65.7">GND</text>
<text x="186.8" y="65.7">GND</text>
<text x="142.4" y="71.1">GND</text>
<text x="147.7" y="71.1">GND</text>
<text x="153.1" y="71.1">GND</text>
<text x="158.4" y="71.1">GND</text>
<text x="114" y="81.8">GND</text>
<text x="222.3" y="83.6">GND</text>
<text x="98" y="85.3">GND</text>
<text x="204.5" y="87.1">GND</text>
<text x="250.7" y="88.9">GND</text>
<text x="74.9" y="90.7">GND</text>
</g>
</svg>
